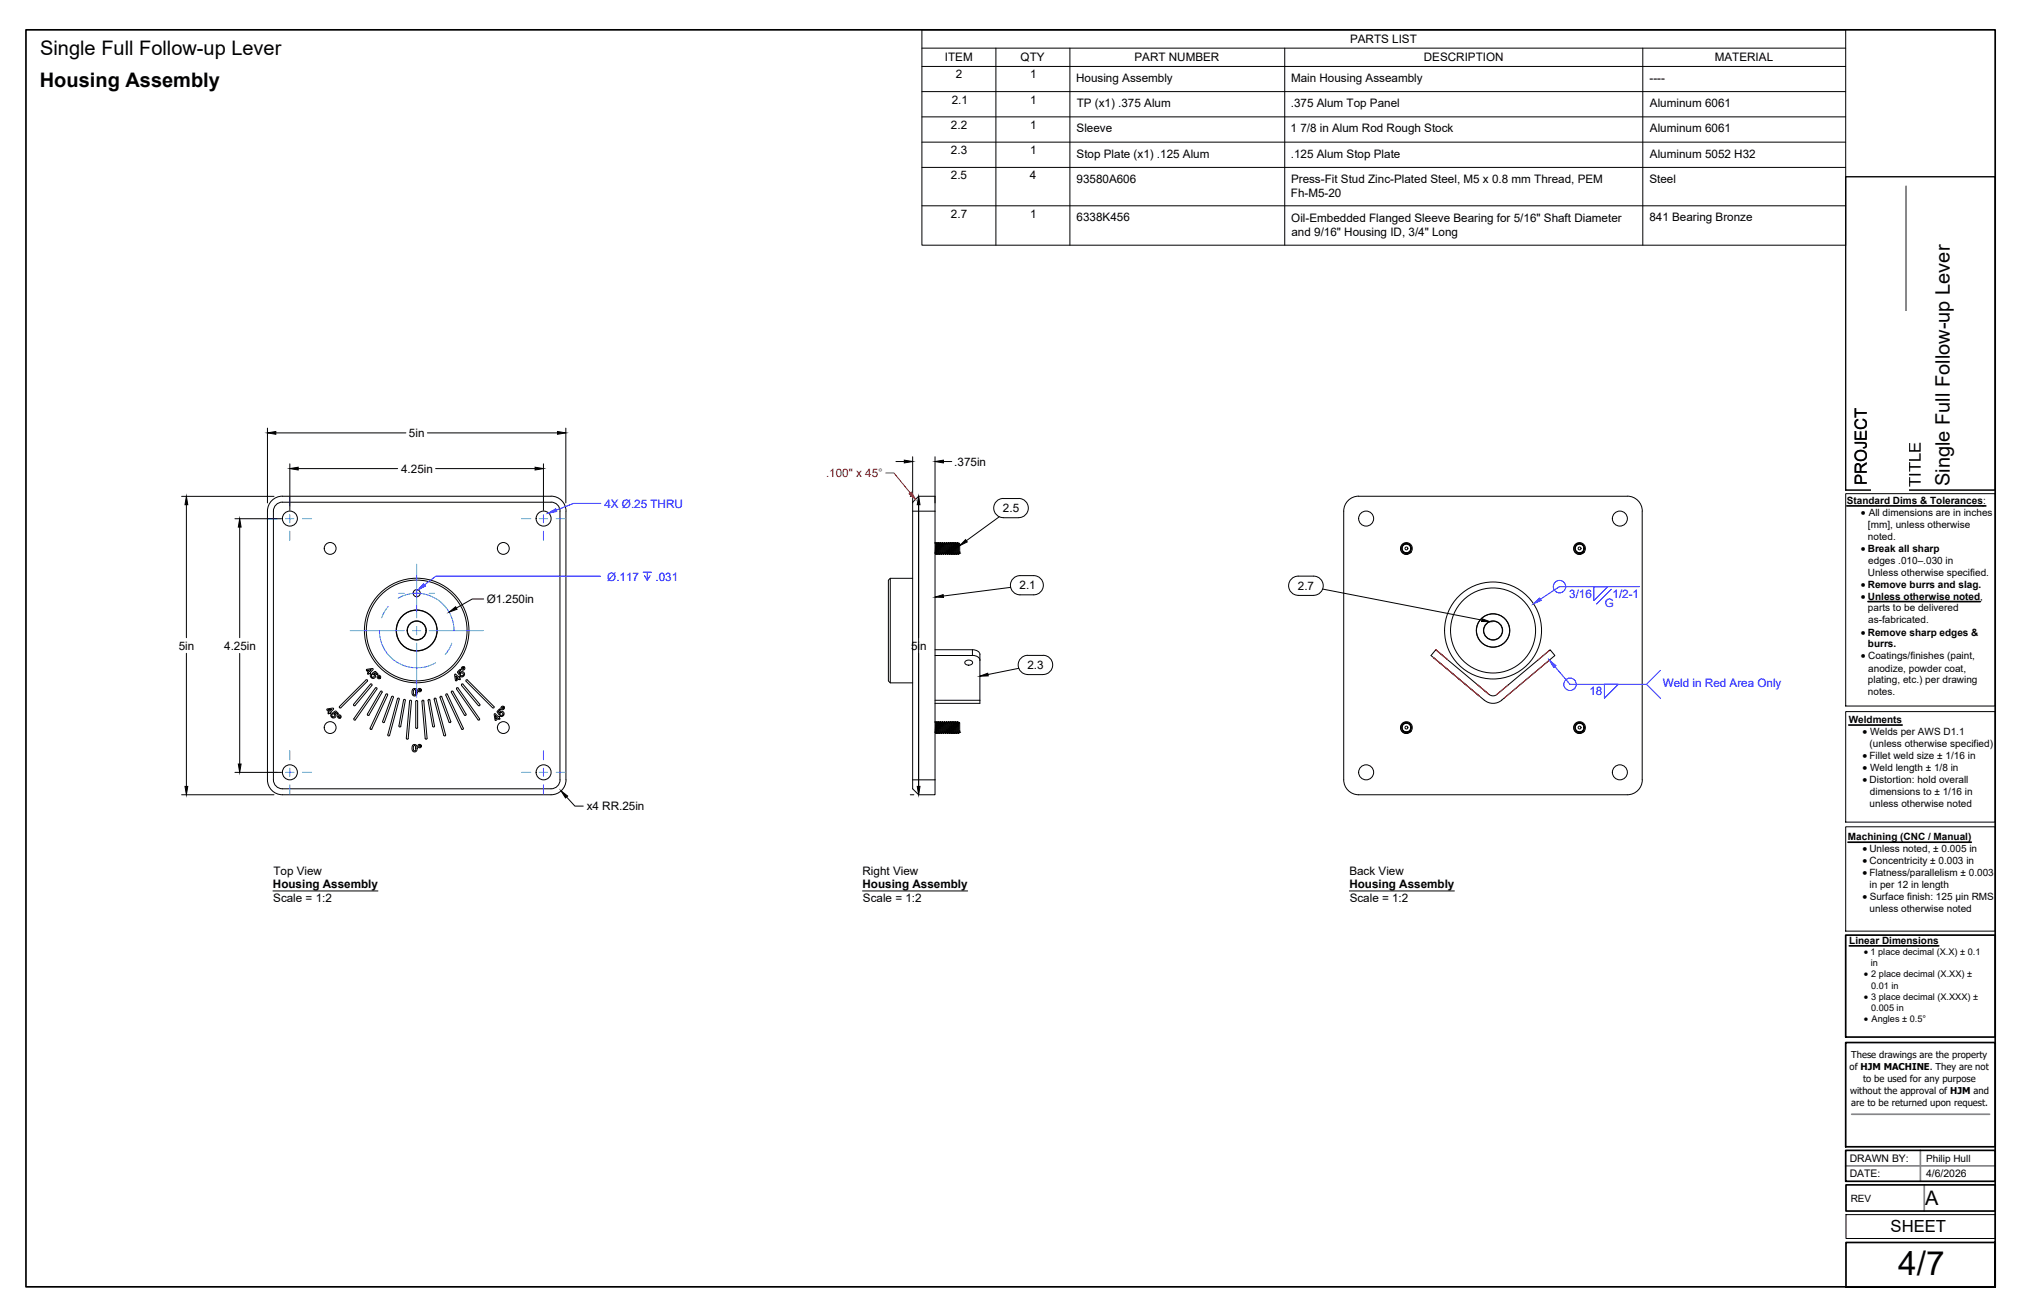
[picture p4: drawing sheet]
<svg xmlns="http://www.w3.org/2000/svg" width="432mm" height="279mm" viewBox="0 0 432 279" stroke-linecap="round" stroke-linejoin="round" font-family="sans-serif">
<!-- layer: Visible -->
<g fill="none" stroke="#000" stroke-width=".21">
<path d="M56.9 108.8v57.1a3.2 3.2 0 0 0 3.2 3.2M58.2 108.8v57.1a1.92 1.92 0 0 0 1.9 2M60.1 106.9h57.2M60.1 105.6h57.2M60.1 106.8a1.92 1.92 0 0 0-1.9 2M60.1 105.6a3.2 3.2 0 0 0-3.2 3.2M117.3 105.6a3.2 3.2 0 0 1 3.2 3.2M117.3 106.8a1.92 1.92 0 0 1 1.9 2M119.2 108.8v57.1a1.92 1.92 0 0 1-1.9 2h-57.2M120.4 108.8l.1 57.1a3.2 3.2 0 0 1-3.2 3.2h-57.2M195.5 105.6v63.5l-1.3-1.2v-61zM195.5 105.6h3.5v63.5h-3.5"/>
<path d="M199 115.5h.1M199 115.5v.2M199 117.7l.2 .3M199 115.5l.2 .2M199.2 115.7l-.2 2M199.2 118h.1M199.2 115.7h.1M199.4 115.5l-.2 .2M199.4 115.5l-.2 2.5M199.4 115.5h.1M199.4 117.7h.1M199.4 117.7l-.2 .3"/>
<path d="M199.4 117.7l.2 .3M199.4 115.5l.2 .2M199.6 115.7l-.2 2M199.6 118h.1M199.6 115.7h.1M199.8 115.5l-.2 .2M199.8 115.5l-.2 2.5M199.8 115.5h.1M199.8 117.7h.1M199.8 117.7l-.2 .3M199.8 117.7l.2 .3M199.8 115.5l.2 .2"/>
<path d="M200 115.7l-.2 2M200 118h.1M200 115.7h.1M200.2 115.5l-.2 .2M200.2 117.7h.1M200.2 117.7l-.2 .3M200.2 115.5l-.2 2.5M200.2 117.7l.2 .3M200.2 115.5l.2 .2M200.4 115.7l-.2 2M200.4 115.7h.1M200.6 115.5l-.2 2.5"/>
<path d="M200.6 115.5h.1M200.6 115.5l-.2 .2M200.6 117.7h.1M200.6 117.7l-.2 .3M200.6 117.7l.2 .3M200.6 115.5l.2 .2M200.8 115.7l-.2 2M200.8 118h.1M200.8 115.7h.1M201 115.5l-.2 2.5M201 115.5h.1M201 115.5l-.2 .2"/>
<path d="M201 117.7h.1M201 117.7l-.1 .3M201 117.7l.2 .3M201 115.5l.2 .2M201.2 115.7l-.2 2M201.2 118h.1M201.2 115.7h.1M201.4 115.5l-.2 2.5M201.4 115.5h.1M201.4 115.5l-.2 .2M201.4 117.7h.1M201.4 117.7l-.2 .3"/>
<path d="M201.4 117.7l.2 .3M201.4 115.5l.2 .2M201.6 115.7l-.2 2M201.6 118h.1M201.6 115.7h.1M201.8 115.5l-.2 2.5M201.8 115.5h.1M201.8 115.5l-.2 .2M201.8 117.7l-.2 .3M201.8 115.5l.2 .2M202 115.7l-.2 2M202 118h.1"/>
<path d="M202 115.7h.1M202.2 115.5l-.2 2.5-.2-.3M202.2 115.5h.1M202.2 115.5l-.2 .2M202.2 117.7h.1M202.2 117.7l-.2 .3M202.2 117.7l.2 .3M202.2 115.5l-.2 2.5M202.2 115.5l.2 .2M202.4 115.7l-.2 2M202.4 118h.1M202.4 115.7h.1"/>
<path d="M202.6 115.5l-.2 2.5M202.6 115.5h.1M202.6 115.5l-.2 .2M202.6 117.7h.1M202.6 117.7l-.2 .3M202.6 117.7l.2 .3M202.6 115.5l.2 .2M202.8 118h.1M202.8 115.7l-.2 2M203 115.5l-.2 2.5M203 115.5h.1M203 115.5l-.2 .2"/>
<path d="M203 117.7h.1M203 117.7l-.2 .3M203 117.7l.2 .3M203.2 115.7l-.2 2M203.2 118h.1M203.2 115.7h.1M203.2 115.7l-.2-.2-.2 2.5M203.4 115.5l-.2 2.5M203.4 115.5h.1M203.4 115.5l-.2 .2M203.4 117.7h.1M203.4 117.7l-.2 .3"/>
<path d="M203.4 117.7l.2 .3M203.4 115.5l.2 .2M203.6 115.7l-.2 2M203.6 118h.1M203.6 115.7h.1M203.8 115.5l-.2 2.5M203.8 115.5l-.2 .3-.2 1.9M203.8 115.5h.1M203.8 117.7h.1M203.8 117.7l-.2 .3M203.8 117.7l.2 .3M203.8 115.5l.2 .2"/>
<path d="M204 115.7l-.2 2M204 115.7h.1M204.1 115.6l.1 .1v1.7M204.1 115.6l-.1 2.4M204.1 115.6l-.1 .1M204.2 117.7h.1M204.2 117.4l-.2 .6M204.2 117.4v.3M204.2 117.7l-.1 .1M286 108.8v57.1a3.2 3.2 0 0 0 3.1 3.2h57.2a3.2 3.2 0 0 0 3.2-3.2v-57.1M289.1 105.6h57.2M289.1 105.6a3.2 3.2 0 0 0-3.1 3.2"/>
<path d="M298.6 117.4l.7 .4h.5l.5-.3 .2-1-.1-.5-.4-.3-.6-.2h-.6l-.5 .4-.2 .6v.6l.3 .5 .5 .3 .6 .1M299.3 117.7l.8-.3 .3-.8-.3-.7-.8-.3-.9 .4-.3 .8 .4 .9 .6 .2 .4 .1M300.3 117.4l-.8 .5M335.4 117.4l.8 .4h.5l.5-.3 .2-1-.5-.8-.6-.2h-.6l-.5 .4-.3 .5v.6l.3 .5 .5 .4 .6 .1M335.5 117.4l.7 .3M335.5 117.4a.98 .98 0 0 1 .2-1.5 .98 .98 0 0 1 1.4 .5 .98 .98 0 0 1-.9 1.3M336.1 117.7l.8-.3 .3-.7-.4-.9-.7-.2-.8 .4-.3 .9 .2 .5 .3 .4 .8 .2M337.2 117.4l-.8 .5M346.3 105.6a3.2 3.2 0 0 1 3.2 3.2M189.5 123.1v22.2M194.2 123.1h-4.7l-.4 .4v21.4l.4 .4h4.7M199 138.3h8a1.48 1.48 0 0 1 1.6 1l-.1 10.4h-9.5"/>
<path d="M199 139.5h7.9M207 139.5a1.48 1.48 0 0 1 1.6 1M69.6 150.9l1.1-.2 .3 .1-.6 .8 .1 .2-.3-.1-.2 .2-.2-.2 .2-.2zM69.8 151l.8-.1-.4 .5zM70.4 152h.3l-.1 .3 .2 .2 .4-.1a.32 .32 0 0 0 0-.4 .32 .32 0 0 0-.4-.1v-.2l.7-.4 .5 .6-.2 .1-.4-.4-.3 .2h.2a.54 .54 0 0 1 .1 .8 .54 .54 0 0 1-.8 .1 .54 .54 0 0 1-.2-.7zM75.3 149.9v.3l.3-.1M77.9 144.7h.3v.3l-5.7 5.6h-.2v-.3zM78 142.4l1.1-.1 .3 .1-.6 .7 .1 .2h-.3l-.2 .2-.2-.1 .2-.3-.4-.5zM78.3 142.6l.7-.1-.4 .4zM78.8 155l.1 .2 .2-.1M78.9 143.5l.2 .1v.4a.34 .34 0 0 0 .6-.2 .34 .34 0 0 0-.5-.4v-.1l.6-.4 .6 .5-.1 .2-.5-.4-.3 .2h.2a.55 .55 0 0 1 .1 .8 .55 .55 0 0 1-.8 .1 .55 .55 0 0 1-.1-.8zM79.1 145.9v-.3h-.3l-3.6 4.3"/>
<path d="M79.1 145.9l-3.5 4.2M80.2 146.7l-4.6 6.5M80.2 146.6v-.2h-.3l-4.6 6.5 .1 .3h.3M81 147.1h.2l.1 .2-2.8 4.9h-.2l-.1-.2zM82.5 147.9l-3.4 7.2M82.5 147.9l-.1-.2-.3 .1-3.3 7.2M82.9 156.5l-.2 .1-.2-.2 2.1-7.7 .2-.1 .2 .2-2.1 7.7M83.3 148.3l-1.9 5.2M83.3 148.3l.3-.1 .1 .2M83.7 148.4l-1.9 5.2-.2 .2-.2-.3M85.9 149l-1 5.5 .2 .2 .2-.2 1-5.4M85.9 149l.2-.2 .2 .3"/>
<path d="M86.5 157.1l.7-7.9 .2-.2 .2 .2-.7 7.9M86.5 157.1l.2 .2 .2-.2M87.8 146.7l.3-.2a.79 .79 0 0 1 .7 .8 .79 .79 0 0 1-.7 .8 .97 .97 0 0 1-.3-1.4zM87.8 158.6l.1-.1a.51 .51 0 0 1 .8 .4l.1 .2a.6 .6 0 0 1-.2 .8 .6 .6 0 0 1-.8-.1l-.1-.6zM88.1 158.7a.33 .33 0 0 1 .4 .1 .33 .33 0 0 1 0 .4 .36 .36 0 0 1 0 .4 .36 .36 0 0 1-.4 .2l-.1-.4zM88.1 146.8a.29 .29 0 0 1 .4 0 .29 .29 0 0 1 0 .4v.1a.36 .36 0 0 1 0 .4 .36 .36 0 0 1-.4 .2l-.1-.4zM88.5 149.3v5.5l.2 .2 .2-.2v-5.5M88.5 149.3l.2-.2 .2 .2M90.2 149.2l.7 7.9-.2 .2-.2-.2M90.2 149.2l-.2-.2-.2 .2 .7 7.9M91.5 149l-.2-.2-.2 .3 1 5.4 .2 .2 .2-.2-1-5.5M94.8 156.4l-.1 .2-.3-.1-2-7.7 .1-.2 .3 .1 2 7.7"/>
<path d="M94.9 147.9l3.3 7.2 .3 .1 .1-.2M94.9 147.9l.1-.2 .3 .1 3.3 7.2M95.9 153.5l-.1 .3-.2-.2-2-5.2 .2-.2 .2 .1 1.9 5.2M96.1 147.3l2.7 4.9h.3l.1-.2-2.8-4.8-.3-.1v.2M96.8 143.5l.1-.1 .7 .7 .2-.1v.3l.2 .3h-.2l-.2-.2-.6 .5zM97 143.8l.4 .5-.3 .3zM97.4 143l.6-.5 .1 .1-.5 .4 .3 .3v-.1a.53 .53 0 0 1 .8-.2 .53 .53 0 0 1 .1 .8 .53 .53 0 0 1-.8 .1l.6-.2-.1-.4a.35 .35 0 0 0-.4 0 .35 .35 0 0 0-.2 .3h-.2zM97.5 146.4l4.6 6.5-.1 .3h-.3l-4.5-6.5M97.5 146.4h-.3v.2M98.2 145.9l.1-.3h.2l3.6 4.3v.3l-.3-.1-3.6-4.2M105.1 150.3v.3h-.3l-5.6-5.6v-.3h.3l5.6 5.6M105.2 151.9h.2l.6 .6 .3-.1-.1 .3 .2 .3-.2 .1-.2-.2-.4 .4h-.2z"/>
<path d="M105.4 152.3l.5 .4-.4 .3zM105.8 151.3l.6-.4 .1 .1-.4 .4 .2 .3v-.1a.52 .52 0 0 1 .8-.1 .52 .52 0 0 1 .1 .7 .52 .52 0 0 1-.8 .1l.5-.1a.33 .33 0 0 0-.1-.6 .33 .33 0 0 0-.4 .4l-.2 .1zM199 153.6h.1M199 153.6v.2M199 155.8l.2 .3M199 153.6l.2 .2M199.2 153.8l-.2 2M199.2 156.1h.1M199.4 153.6l-.2 .2M199.4 153.6l-.2 2.5M199.4 153.6h.1M199.4 155.8h.1"/>
<path d="M199.4 155.8l-.2 .3M199.4 155.8l.2 .3M199.4 153.6l.2 .2M199.6 153.8l-.2 2M199.6 156.1h.1M199.6 153.8h.1M199.8 153.6l-.2 .2M199.8 153.6l-.2 2.5M199.8 153.6h.1M199.8 155.8h.1M199.8 155.8l-.2 .3M199.8 155.8l.2 .3"/>
<path d="M199.8 153.6l.2 .2M200 153.8l-.2 2M200 156.1h.1M200 153.8h.1M200.2 153.6l-.2 .2M200.2 155.8h.1M200.2 155.8l-.2 .3M200.2 153.6l-.2 2.5M200.2 155.8l.2 .3M200.2 153.6l.2 .2M200.4 153.8l-.2 2M200.4 153.8h.1"/>
<path d="M200.6 153.6l-.2 2.5M200.6 153.6h.1M200.6 153.6l-.2 .2M200.6 155.8h.1M200.6 155.8l-.2 .3M200.6 155.8l.2 .3M200.6 153.6l.2 .2M200.8 153.8l-.2 2M200.8 156.1h.1M200.8 153.8h.1M201 153.6l-.2 2.5M201 153.6h.1"/>
<path d="M201 153.6l-.2 .2M201 155.8h.1M201 155.8l-.1 .3M201 155.8l.2 .3M201 153.6l.2 .2M201.2 153.8l-.2 2M201.2 156.1h.1M201.2 153.8h.1M201.4 153.6l-.2 2.5M201.4 153.6h.1M201.4 153.6l-.2 .2M201.4 155.8h.1"/>
<path d="M201.4 155.8l-.2 .3M201.4 155.8l.2 .3M201.4 153.6l.2 .2M201.6 153.8l-.2 2M201.6 156.1h.1M201.6 153.8h.1M201.8 153.6l-.2 2.5M201.8 153.6h.1M201.8 153.6l-.2 .2M201.8 155.8l-.2 .3M201.8 153.6l.2 .2M202 153.8l-.2 2"/>
<path d="M202 156.1h.1M202 153.8h.1M202.2 153.6l-.2 2.5-.2-.3M202.2 153.6h.1M202.2 153.6l-.2 .2M202.2 155.8h.1M202.2 155.8l-.2 .3M202.2 155.8l.2 .3M202.2 153.6l-.2 2.5M202.2 153.6l.2 .2M202.4 153.8l-.2 2M202.4 156.1h.1"/>
<path d="M202.4 153.8h.1M202.6 153.6l-.2 2.5M202.6 153.6h.1M202.6 153.6l-.2 .2M202.6 155.8h.1M202.6 155.8l-.2 .3M202.6 155.8l.2 .3M202.6 153.6l.2 .2M202.8 156.1h.1M202.8 153.8l-.2 2M203 153.6l-.2 2.5M203 153.6h.1"/>
<path d="M203 153.6l-.2 .2M203 155.8h.1M203 155.8l-.2 .3M203 155.8l.2 .3M203.2 153.8l-.2 2M203.2 156.1h.1M203.2 153.8h.1M203.2 153.8l-.2-.2-.2 2.5M203.4 153.6l-.2 2.5M203.4 153.6h.1M203.4 153.6l-.2 .2M203.4 155.8h.1"/>
<path d="M203.4 155.8l-.2 .3M203.4 155.8l.2 .3M203.4 153.6l.2 .2M203.6 153.8l-.2 2M203.6 156.1h.1M203.6 153.8h.1M203.8 153.6l-.2 2.5M203.8 153.6l-.2 .3-.2 1.9M203.8 153.6h.1M203.8 155.8h.1M203.8 155.8l-.2 .3M203.8 153.6l.2 .2"/>
<path d="M204 153.8l-.2 2M204 153.8h.1M204.1 153.7l.1 .1v1.7M204.1 153.7l-.1 2.4-.2-.3M204.1 153.7l-.1 .1M204.2 155.8h.1M204.2 155.8l-.1 .1M204.2 155.5l-.2 .6M204.2 155.5v.3M205.4 140.8a.98 .98 0 0 1 1.6 .2 .92 .92 0 0 1-.8 .5 .92 .92 0 0 1-.9-.5zM298.6 155.5l.8 .5 .6-.2 .3-.2M299.3 155.8l.8-.3 .3-.8-.2-.5-.3-.3-.8-.2-.7 .4-.3 .9 .4 .8 1 .3"/>
<path d="M300.3 155.6l.2-1-.2-.5-.8-.5-.9 .2-.5 .6v.8l.6 .7 .8 .2M300.3 155.6l-.8 .5M315.9 149a2.87 2.87 0 0 0 3.7 0M318.5 147.8l11.4-9.5 1 1.2-11.3 9.5M318.6 147.8a1.3 1.3 0 0 1-1.7 0l-11.3-9.5-1.1 1.2 11.4 9.5M335.4 155.5l.9 .5 .9-.4 .2-1-.5-.8-.6-.2h-.6l-.5 .4-.3 .5v.6l.3 .5 .5 .4 .6 .1M335.5 155.5l.7 .3M335.5 155.5a.98 .98 0 0 1 .2-1.5 .98 .98 0 0 1 1.4 .6 .98 .98 0 0 1-.9 1.2M336.1 155.8l.7-.2 .4-.8-.4-.8-.4-.2-.5-.1-.7 .4-.2 .9 .4 .8 .9 .3M337.2 155.6l-.8 .5"/>
<circle cx="61.7" cy="110.4" r="1.6"/>
<circle cx="70.3" cy="116.7" r="1.26"/>
<circle cx="107.1" cy="116.7" r="1.26"/>
<circle cx="115.7" cy="110.4" r="1.6"/>
<circle cx="290.7" cy="110.4" r="1.6"/>
<circle cx="299.3" cy="116.7" r=".96"/>
<circle cx="299.3" cy="116.7" r=".92"/>
<circle cx="299.3" cy="116.7" r=".31"/>
<circle cx="299.3" cy="116.7" r=".98"/>
<circle cx="336.2" cy="116.7" r=".96"/>
<circle cx="336.2" cy="116.7" r=".92"/>
<circle cx="336.2" cy="116.7" r=".31"/>
<circle cx="344.7" cy="110.4" r="1.6"/>
<circle cx="88.7" cy="134.2" r="11.1"/>
<circle cx="88.7" cy="134.2" r="4.3"/>
<circle cx="88.7" cy="134.2" r="1.98"/>
<circle cx="88.7" cy="126.2" r=".75"/>
<circle cx="88.7" cy="134.2" r="2.04"/>
<circle cx="88.7" cy="134.2" r="4.4"/>
<circle cx="88.7" cy="134.2" r="10.7"/>
<circle cx="317.7" cy="134.2" r="3.5"/>
<circle cx="317.7" cy="134.2" r="1.98"/>
<circle cx="317.7" cy="134.2" r="2.04"/>
<circle cx="317.7" cy="134.2" r="3.6"/>
<circle cx="317.7" cy="134.2" r="10.3"/>
<circle cx="317.7" cy="134.2" r="9"/>
<circle cx="70.3" cy="154.8" r="1.26"/>
<circle cx="72.2" cy="152.5" r=".19"/>
<circle cx="72.2" cy="152.5" r=".38"/>
<circle cx="80.6" cy="144" r=".19"/>
<circle cx="80.7" cy="144.1" r=".38"/>
<circle cx="89.3" cy="146.9" r=".2"/>
<circle cx="89.3" cy="158.8" r=".19"/>
<circle cx="89.3" cy="158.8" r=".38"/>
<circle cx="89.3" cy="146.8" r=".38"/>
<circle cx="98.5" cy="142.2" r=".19"/>
<circle cx="98.6" cy="142.2" r=".38"/>
<circle cx="107" cy="150.7" r=".19"/>
<circle cx="107" cy="150.6" r=".38"/>
<circle cx="107.1" cy="154.8" r="1.26"/>
<circle cx="299.3" cy="154.8" r=".96"/>
<circle cx="299.3" cy="154.8" r=".92"/>
<circle cx="299.3" cy="154.8" r=".31"/>
<circle cx="299.3" cy="154.8" r=".98"/>
<circle cx="336.2" cy="154.8" r=".96"/>
<circle cx="336.2" cy="154.8" r=".92"/>
<circle cx="336.2" cy="154.8" r=".31"/>
<circle cx="61.7" cy="164.3" r="1.6"/>
<circle cx="115.7" cy="164.3" r="1.6"/>
<circle cx="290.7" cy="164.3" r="1.6"/>
<circle cx="344.7" cy="164.3" r="1.6"/>
</g>
<!-- layer: Sketch3 -->
<path d="M80.8 134.2a7.9 7.9 0 0 0 11.9 6.9M82.6 129.1l-.6 .8-.8 1.6M84.7 127.3a7.9 7.9 0 0 1 11.9 6.9M96.1 136.9l-.5 1.2-.8 1.2" fill="none" stroke="#0af" stroke-width=".21"/>
<!-- layer: Visible Narrow -->
<path d="M194.2 108.8h4.8M206.9 138.3v1.2M199 149h9.5M194.2 165.9h4.8" fill="none" stroke="#000" stroke-width=".21"/>
<!-- layer: Titleblock -->
<path d="M405.6 39.7v64.6M394.1 237.1h29.3M392.8 248.1h31.8M408.7 244.8v6.6M409.5 252.1v5.6" fill="none" stroke="#848484" stroke-width=".36"/>
<path d="M5.5 6.4h419.1v267.4v-9.4h-31.7v9.4h31.7h-419.1zM393 107.7h29.6M397.5 128h23.9M393.4 154.3h11.4M393.3 179.2h26.2M392.8 199h31.8v21.7h-31.8zM393.6 201.3h19M392.8 221.8h31.8v22.2h-31.8zM392.8 244.8h31.8v6.6h-31.8zM392.9 252.1h31.7v5.6h-31.7z" fill="none" stroke="#000" stroke-width=".36"/>
<path d="M392.8 37.6h31.8v66.7h-31.8zM392.8 105.1h31.8v45.1h-31.8zM392.8 151.4h31.8v23.5h-31.8zM392.8 175.9h31.8v22.2h-31.8zM392.9 258.5h31.7v5h-31.7z" fill="none" stroke="#000" stroke-width=".21"/>
<!-- layer: Notes -->
<path d="M58.1 189.6h22.3M183.6 189.6h22.3M287.2 189.6h22.3" fill="none" stroke="#000" stroke-width=".21"/>
<!-- layer: FD_Dimensions -->
<g fill="none" stroke="#000" stroke-width=".21">
<path d="M56.9 91.1v15.9M58.7 92.1h27.7M61.7 98.7v9.9M63.5 99.7h21.1M91 92.1h27.6M92.7 99.7h21.2M115.7 98.7v9.9M120.4 91.1v15.9M190.7 98.2h1.7M194.2 97.2v9.8M199 97.2v9.8M200.8 98.2h1.7"/>
<path d="M38.7 105.6h19.6M39.7 107.4v28.3M50 110.4h9.9M51 112.2v23.5M193.7 105.6h.8M195.5 107.4v28.3M39.7 139v28.3M51 139v23.6M102.9 127.5h-2.4l-3.4 1.9M195.5 139v28.3M38.7 169.1h19.6M50 164.4h9.9"/>
<path d="M120.6 169.6l1.7 1.9h1.8M193.7 169.1h.8"/>
</g>
<g fill="#000" stroke="#000" stroke-width=".21">
<path d="M56.9 92.1l1.8-.3v.6zM61.7 99.7l1.8-.3v.6zM113.9 99.4l1.8 .3-1.8 .3zM118.6 91.8l1.8 .3-1.8 .3zM192.4 97.9l1.8 .3-1.8 .3zM199 98.2l1.8-.3v.6zM39.7 105.6l.3 1.8h-.6zM51 110.4l.3 1.8h-.6zM195.5 105.6l.3 1.8h-.6zM95.6 130.3l1.4-1.2 .3 .5zM39.4 167.3h.6l-.3 1.8zM50.7 162.6h.6l-.3 1.8z"/>
<path d="M119.4 168.3l1.4 1.1-.4 .4zM195.2 167.3h.6l-.3 1.8z"/>
</g>
<!-- layer: Smart Centers -->
<g fill="none" stroke="#0af" stroke-width=".21">
<path d="M57 110.4h2M60.8 110.4h1.8M61.7 105.7v2M61.7 109.5v1.8M61.7 113.1v1.9M64.4 110.4h1.9M111 110.4h2M114.8 110.4h1.7M115.7 105.7v2M115.7 109.5v1.8M115.7 113.1v1.9M118.3 110.4h2"/>
<path d="M74.5 134.2h11.5M84.9 126.3h1.1M87.8 134.2h1.8M87.8 126.3h1.8M88.7 120v11.5M88.7 133.3v1.8M88.7 136.9v11.5M91.4 134.2h11.4M91.4 126.3h1.1M61.7 159.7v2M115.7 159.7v2M57 164.4h2"/>
<path d="M60.8 164.4h1.8M61.7 163.4v1.8M61.7 167v2M64.4 164.4h1.9M111 164.4h2M114.8 164.4h1.7M115.7 163.4v1.8M115.7 167v2M118.3 164.4h2"/>
</g>
<g fill="none" stroke="#00f" stroke-width=".21">
<path d="M339.2 124.8h3l-3 3zM342.9 125.4l-3.1 3.1M348.9 124.8h-17l-4.1 2.7M330.9 141.8l3.2 3.8h16.3l3-2.9M341.4 145.6h3l-3 3zM350.4 145.6l3 3"/>
<circle cx="331.9" cy="124.8" r="1.32"/>
<circle cx="334.1" cy="145.6" r="1.32"/>
</g>
<g fill="#00f" stroke="#00f" stroke-width=".21">
<path d="M326.3 128.5l1.3-1.2 .4 .5z"/>
<path d="M329.7 140.5l1.4 1.1-.4 .4z"/>
</g>
<!-- layer: Sketch1 -->
<path d="M305.6 138.3l2.5 2.1M329.7 138.5l-2.4 2M314.3 145.6l2.5 2.1M314.9 148.2l-9.8-8.2 9.8 8.2M321 145.8l-2.5 2M329.8 140.4l-9.7 8.1" fill="none" stroke="#f00" stroke-width=".21"/>
<!-- layer: Hole Notes -->
<g fill="#00f" stroke="#00f" stroke-width=".21">
<path d="M116.7 109.2l1.6-.9 .2 .5z"/>
<path d="M90.1 124.2l.4 .5-1.6 .9z"/>
</g>
<path d="M127.9 107.1h-5.8l-3.7 1.5M127.8 122.6h-35.1l-2.4 1.9M136.9 121.8h1.7M137.8 121.8v1.7l-.7-1M138.4 122.5l-.6 1" fill="none" stroke="#00f" stroke-width=".21"/>
<!-- layer: Leaders -->
<path d="M193.5 105.1l.5-.4 .8 1.6z" fill="#f00" stroke="#f00" stroke-width=".21"/>
<path d="M188.5 100.6h1.7l3.5 4.3" fill="none" stroke="#f00" stroke-width=".21"/>
<!-- layer: Parts Lists -->
<path d="M196.2 6.4h196.6v45.8h-196.6zM196.2 10.2h196.6M196.2 14.1h196.6M196.2 19.5h196.6M211.9 10.2v42M227.7 10.2v42M273.4 10.2v42M349.6 10.2v42M196.2 24.9h196.6M196.2 30.2h196.6M196.2 35.6h196.6M196.2 43.8h196.6" fill="none" stroke="#000" stroke-width=".21"/>
<!-- layer: Balloons -->
<path d="M213.5 110.2h3.3M213.5 110.2a2.04 2.04 0 0 1-2-2.1 2.04 2.04 0 0 1 2-2h3.3a2.03 2.03 0 0 1 2 2 2.03 2.03 0 0 1-2 2.1M215.6 123.1l.9-.5 3.5-.1a2.04 2.04 0 0 1 2 2 2.04 2.04 0 0 1-2 2.1h-2.9a2.04 2.04 0 0 1-1.9-1.3 2.04 2.04 0 0 1 .4-2.2zM279.5 122.6h-3.2a2.04 2.04 0 0 0-2.1 2 2.04 2.04 0 0 0 2.1 2.1h3.2M279.6 122.6a2.04 2.04 0 0 1 2 2 2.04 2.04 0 0 1-2 2.1M217.3 140l.9-.5 .5-.1h3.3a2.05 2.05 0 0 1 2 2.1 2.05 2.05 0 0 1-2 2.1l-3.3-.1a2.04 2.04 0 0 1-1.9-1.2 2.04 2.04 0 0 1 .5-2.3z" fill="none" stroke="#000" stroke-width=".21"/>
<!-- layer: 0 -->
<path d="M205.5 114.8l.3 .5-1.6 .8zM199 127.1l1.7-.6 .1 .6zM315.4 131.7l1.7 .6-1.8-.1zM208.5 143.9l1.7-.6 .1 .5z" fill="#000" stroke="#000" stroke-width=".21"/>
<path d="M212.6 110l-6.9 5.1M215.1 125l-14.3 1.8M281.5 125.3l33.9 6.7M216.8 142.2l-6.5 1.3" fill="none" stroke="#000" stroke-width=".21"/>
<g fill="#fff" stroke="#fff" stroke-width=".35">
<path d="M399.4 68.6h5.3v34.9h-5.3z"/>
<path d="M399.4 71.2h5.3v32.3h-5.3z"/>
<path d="M399.4 89.9h5.3v13.6h-5.3z"/>
<path d="M399.4 68.6h5.3v19.8h-5.3z"/>
</g>
<path d="M398.3 66.3h7.9v38.1h-7.9z" fill="#fff"/>
<text font-size="7.1" x="404" y="271.4">4/7</text>
<g font-size="4.3">
<text x="8.6" y="11.7">Single Full Follow-up Lever</text>
<text x="8.5" y="18.4">Housing Assembly</text>
<text x="415" y="103.4" transform="rotate(-90 415 103.4)">Single Full Follow-up Lever</text>
<text x="409.7" y="256.5">A</text>
</g>
<g font-size="3.5">
<text x="397.3" y="103.3" transform="rotate(-90 397.3 103.3)">PROJECT</text>
<text x="408.7" y="103.6" transform="rotate(-90 408.7 103.6)">TITLE</text>
<text x="402.3" y="262.1">SHEET</text>
</g>
<g font-size="2.5">
<text x="287.3" y="9.2">PARTS LIST</text>
<text x="201.1" y="13.1">ITEM</text>
<text x="203.4" y="16.7">2</text>
<text x="217.2" y="13">QTY</text>
<text x="219.2" y="16.7">1</text>
<text x="229" y="17.4">Housing Assembly</text>
<text x="241.4" y="13.1">PART NUMBER</text>
<text x="274.7" y="17.4">Main Housing Asseambly</text>
<text x="303" y="13.1">DESCRIPTION</text>
<text x="351" y="17.4">----</text>
<text x="364.9" y="13.1">MATERIAL</text>
<text x="202.5" y="22">2.1</text>
<text x="219.2" y="22">1</text>
<text x="229.2" y="22.8">TP (x1) .375 Alum</text>
<text x="274.7" y="22.8">.375 Alum Top Panel</text>
<text x="351.1" y="22.8">Aluminum 6061</text>
<text x="202.4" y="27.4">2.2</text>
<text x="219.2" y="27.4">1</text>
<text x="229.1" y="28.2">Sleeve</text>
<text x="274.7" y="28.2">1 7/8 in Alum Rod Rough Stock</text>
<text x="351.1" y="28.2">Aluminum 6061</text>
<text x="202.4" y="32.8">2.3</text>
<text x="219.2" y="32.8">1</text>
<text x="229.1" y="33.6">Stop Plate (x1) .125 Alum</text>
<text x="274.7" y="33.6">.125 Alum Stop Plate</text>
<text x="351.1" y="33.5">Aluminum 5052 H32</text>
<text x="202.4" y="38.2">2.5</text>
<text x="219.2" y="38.2">4</text>
<text x="229.1" y="38.9">93580A606</text>
<text x="274.7" y="41.9">Fh-M5-20</text>
<text x="274.7" y="38.9">Press-Fit Stud Zinc-Plated Steel, M5 x 0.8 mm Thread, PEM</text>
<text x="351" y="38.9">Steel</text>
<text x="202.4" y="46.4">2.7</text>
<text x="219.2" y="46.4">1</text>
<text x="229.1" y="47.1">6338K456</text>
<text x="274.8" y="47.1">Oil-Embedded Flanged Sleeve Bearing for 5/16&quot; Shaft Diameter</text>
<text x="351" y="47.1">841 Bearing Bronze</text>
<text x="274.8" y="50.1">and 9/16&quot; Housing ID, 3/4&quot; Long</text>
<text x="87" y="93">5in</text>
<text x="85.4" y="100.6">4.25in</text>
<text x="203.1" y="99.1">.375in</text>
<text x="213.4" y="109">2.5</text>
<text x="217" y="125.4">2.1</text>
<text x="276.2" y="125.5">2.7</text>
<text x="103.6" y="128.3">Ø1.250in</text>
<text x="38" y="138.2">5in</text>
<text x="47.7" y="138.2">4.25in</text>
<text x="193.9" y="138.2">5in</text>
<text x="218.7" y="142.4">2.3</text>
<text x="124.9" y="172.4">x4 RR.25in</text>
<text x="58.1" y="189.1">Housing Assembly</text>
<text x="58.2" y="186.1">Top View</text>
<text x="183.6" y="186.1">Right View</text>
<text x="183.6" y="189.1">Housing Assembly</text>
<text x="287.2" y="186.1">Back View</text>
<text x="287.2" y="189.1">Housing Assembly</text>
<text x="58.1" y="192">Scale = 1:2</text>
<text x="183.6" y="192">Scale = 1:2</text>
<text x="287.2" y="192">Scale = 1:2</text>
</g>
<text font-size="2.5" fill="#f00" x="175.8" y="101.5">.100&quot; x 45°</text>
<g font-size="2.5" fill="#00f">
<text x="128.6" y="108.1">4X Ø.25 THRU</text>
<text x="129.2" y="123.5">Ø.117</text>
<text x="139.5" y="123.5">.031</text>
<text x="333.9" y="127.2">3/16</text>
<text x="341.6" y="129.2">G</text>
<text x="343.2" y="127.2">1/2-1</text>
<text x="338.2" y="148">18</text>
<text x="353.9" y="146.3">Weld in Red Area Only</text>
</g>
<g font-size="2.3">
<text x="396" y="109.8">· All dimensions are in inches</text>
<text x="396" y="140.3">· Coatings/finishes (paint,</text>
<text x="396.4" y="156.4">· Welds per AWS D1.1</text>
<text x="396.4" y="161.5">· Fillet weld size ± 1/16 in</text>
<text x="396.4" y="164.1">· Weld length ± 1/8 in</text>
<text x="396.4" y="166.6">· Distortion: hold overall</text>
<text x="396.4" y="181.3">· Unless noted, ± 0.005 in</text>
<text x="396.4" y="183.9">· Concentricity ± 0.003 in</text>
<text x="396.4" y="186.4">· Flatness/parallelism ± 0.003</text>
<text x="396.4" y="191.6">· Surface finish: 125 µin RMS</text>
</g>
<g font-size="2.2">
<text x="396" y="117.4">· Break all sharp</text>
<text x="396" y="125">· Remove burrs and slag.</text>
<text x="396" y="127.6">· Unless otherwise noted,</text>
<text x="396" y="135.2">· Remove sharp edges &amp;</text>
<text x="393.7" y="250.5">DATE:</text>
<text x="393.7" y="247.2">DRAWN BY:</text>
<text x="409.9" y="250.5">4/6/2026</text>
</g>
<g font-size="2.1">
<text x="393" y="107.2">Standard Dims &amp; Tolerances:</text>
<text x="397.5" y="112.3">[mm], unless otherwise</text>
<text x="397.5" y="114.9">noted.</text>
<text x="397.6" y="119.9">edges .010–.030 in</text>
<text x="397.5" y="122.5">Unless otherwise specified.</text>
<text x="397.5" y="130.1">parts to be delivered</text>
<text x="397.5" y="137.8">burrs.</text>
<text x="397.6" y="132.7">as-fabricated.</text>
<text x="397.6" y="142.9">anodize, powder coat,</text>
<text x="397.5" y="145.4">plating, etc.) per drawing</text>
<text x="397.5" y="148">notes.</text>
<text x="393.4" y="153.8">Weldments</text>
<text x="397.9" y="159">(unless otherwise specified)</text>
<text x="397.9" y="171.7">unless otherwise noted</text>
<text x="398" y="169.2">dimensions to ± 1/16 in</text>
<text x="393.3" y="178.8">Machining (CNC / Manual)</text>
<text x="397.8" y="189">in per 12 in length</text>
<text x="397.9" y="194.1">unless otherwise noted</text>
<text x="393.6" y="200.8">Linear Dimensions</text>
<text x="396.7" y="203.2">· 1 place decimal (X.X) ± 0.1</text>
<text x="396.7" y="208">· 2 place decimal (X.XX) ±</text>
<text x="396.7" y="212.8">· 3 place decimal (X.XXX) ±</text>
<text x="396.7" y="217.6">· Angles ± 0.5°</text>
<text x="409.9" y="247.2">Philip Hull</text>
<text x="393.9" y="255.7">REV</text>
</g>
<g font-size="2">
<text x="398.2" y="205.6">in</text>
<text x="398.2" y="210.4">0.01 in</text>
<text x="398.2" y="215.2">0.005 in</text>
<text x="393.6" y="227.7">of HJM MACHINE. They are not</text>
<text x="394" y="225.2">These drawings are the property</text>
<text x="393.7" y="232.8">without the approval of HJM and</text>
<text x="396.5" y="230.3">to be used for any purpose</text>
<text x="393.9" y="235.3">are to be returned upon request.</text>
</g>
</svg>
